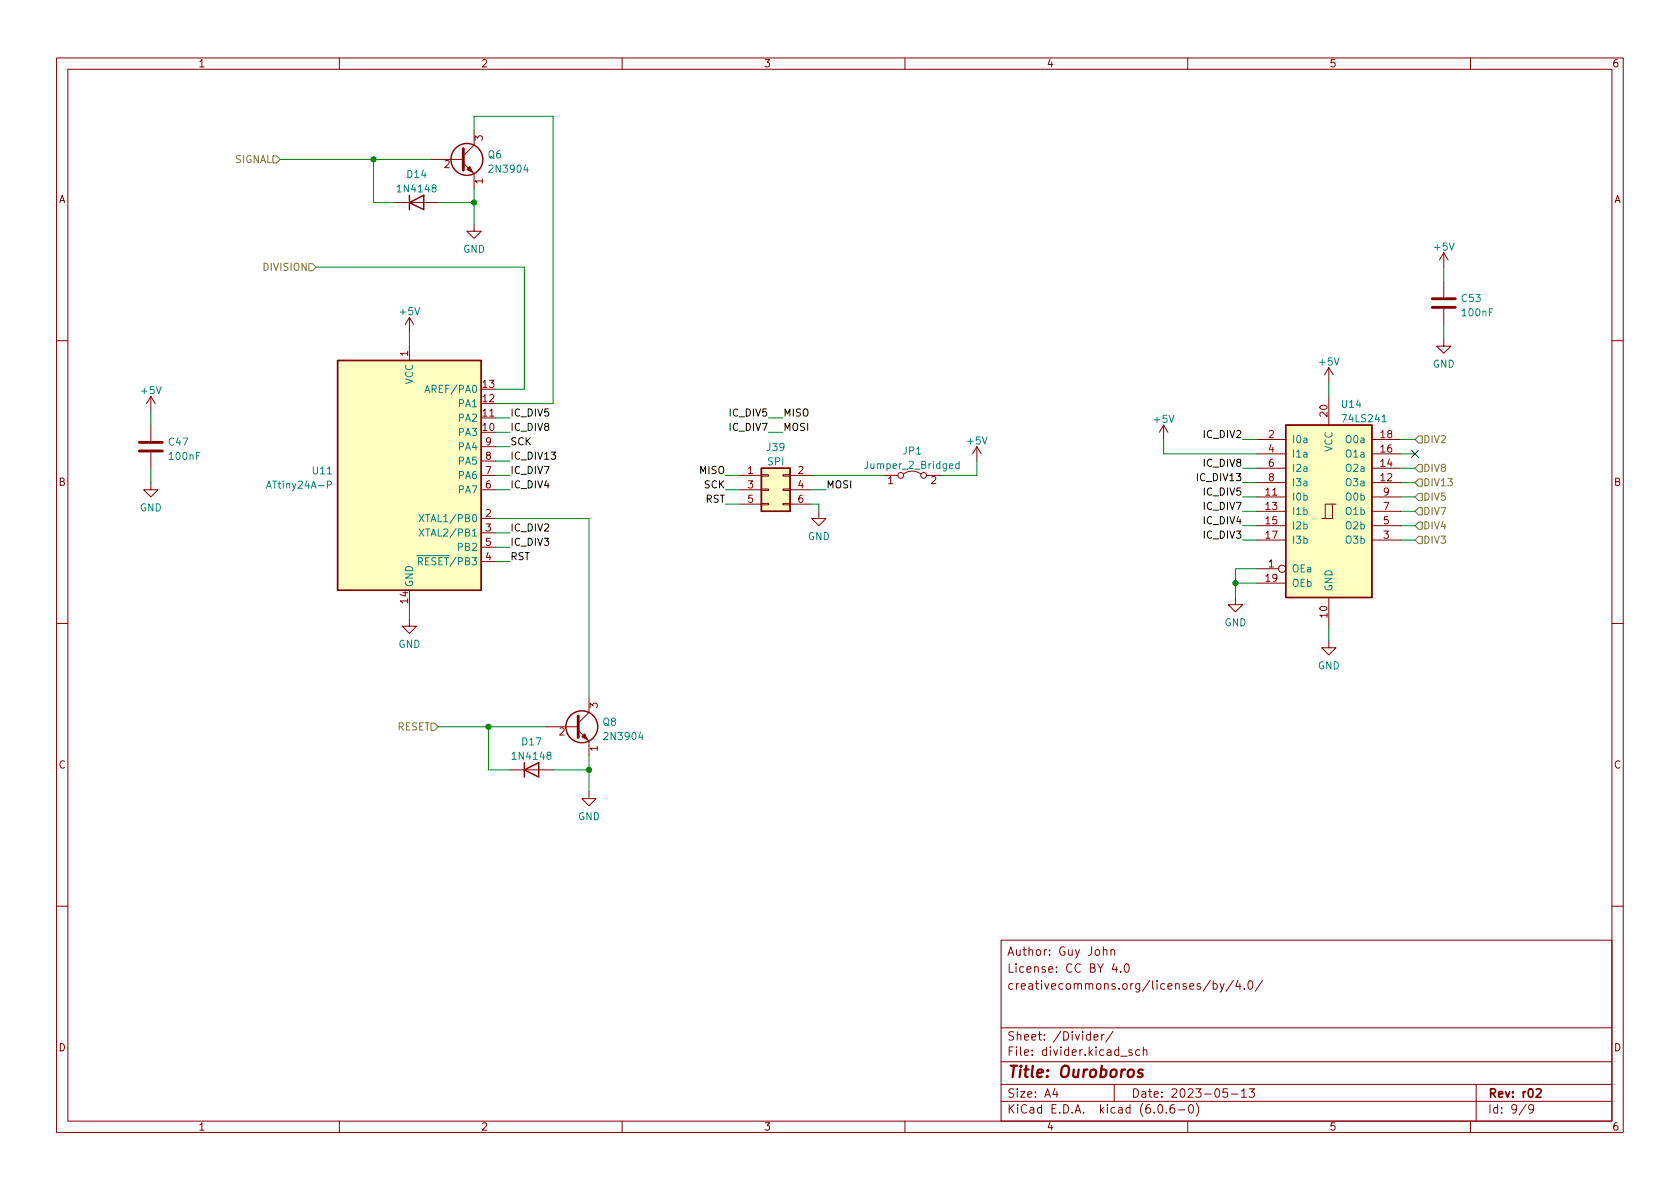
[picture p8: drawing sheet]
<svg xmlns="http://www.w3.org/2000/svg" width="297mm" height="210mm" viewBox="0 0 297 210" stroke-linecap="round" stroke-linejoin="round" font-family="sans-serif">
<g fill="none" stroke="#840000" stroke-width=".18">
<path d="M10 10.2h277v190.1h-277zM12 12.2h273v186.1h-273zM60 10.2v2M110 10.2v2M160 10.2v2M210 10.2v2M260 10.2v2M69.8 35.8h7.7M76.2 28.2h5.7M81.9 28.8l1.9 1.9v2.6M83.8 39.6v1.3h1.3l-1.3 1.3-1.3-1.3h1.3M83.8 23.1v2.5l-1.9 2"/>
<path d="M72.4 56.1l-.8 1.3M72.4 56.1v2.6M72.4 56.1l.8 1.3M255.3 59.9v1.3h1.2l-1.2 1.3-1.3-1.3h1.3M255.3 44.7v2.5M255.3 49.8v2.8M255.3 54.6v2.8M255.3 44.7l-.8 1.3M255.3 44.7l.7 1.3M10 60.2h2M26.7 70.1v2.5M26.7 75.2v2.8"/>
<path d="M26.7 70.1l-.8 1.3M26.7 70.1l.7 1.3M72.4 61.2v2.5M85.1 73.9h2.5M85.1 79h2.5M172.7 79l-.7 1.3M172.7 79v2.5M172.7 79l.8 1.3M205.7 75.2l-.7 1.2M205.7 75.2v2.5M205.7 75.2l.8 1.2M222.2 77.7h5.1"/>
<path d="M234.9 65l-.7 1.3M234.9 65v2.6M234.9 70.1v5.1M234.9 65l.8 1.3M242.6 77.7h5M285 60.2h2M26.7 85.3v1.3h1.2l-1.2 1.3-1.3-1.3h1.3M26.7 80v2.8M85.1 84.1h2.5M85.1 86.6h2.5M85.1 91.7h2.5M85.1 94.2h2.5"/>
<path d="M85.1 99.3h2.5M85.1 96.8h2.5M85.1 81.5h2.5M130.8 84.1h3.8M130.8 86.6h3.8M130.8 89.1h3.8M134.6 89h1.3v.3h-1.3zM134.6 86.5h1.3v.2h-1.3zM134.6 83.9h1.3v.3h-1.3zM138.4 89h1.3v.3h-1.3zM138.4 86.5h1.3v.2h-1.3zM138.4 83.9h1.3v.3h-1.3z"/>
<path d="M139.7 84.1h3.8M139.7 86.6h3.8M139.7 89.1h3.8M144.8 90.4v1.3h1.2l-1.2 1.3-1.3-1.3h1.3M156.2 84.1h2.5M159.8 83.8a2.54 2.54 0 0 1 3 0M163.8 84.1h2.6M222.2 87.9h5.1M222.2 85.3h5.1M222.2 90.4h5.1M222.2 82.8h5.1M222.2 93h5.1"/>
<path d="M222.2 80.3h5.1M222.2 95.5h5.1M235.6 89.1h-1.3v2.6M236.2 89.1h-.6v2.6h-1.9M242.6 87.9h5M242.6 85.3h5M242.6 90.4h5M242.6 82.8h5M242.6 93h5M242.6 80.3h5M242.6 95.5h5M10 110.2h2"/>
<path d="M72.4 109.5v1.2h1.3l-1.3 1.3-1.3-1.3h1.3M218.4 105.7v1.2h1.3l-1.3 1.3-1.2-1.3h1.2M222.2 100.6h3.9M222.2 103.1h5.1M234.9 113.3v1.2h1.3l-1.3 1.3-1.2-1.3h1.2M234.9 105.7v5M285 110.2h2M90.2 136.1h7.6M96.5 128.5h5.7M102.2 129.2l1.9 1.9v2.5M104.1 139.9v1.3h1.3l-1.3 1.3-1.2-1.3h1.2M104.1 123.4v2.6l-1.9 1.9"/>
<path d="M10 160.2h2M177 166.3h108v32h-108zM195.1 168.1l.2-.2 .3 .1 .1 .9M195.1 167.4v1.5M196.4 168.1l.2-.2 .4 .1 .1 .9M196.4 167.9v1M197 170.4l-.4 1h1M197.4 170.9v1M198.1 171.8v.1M198.9 170.6l.2-.2a.81 .81 0 0 1 .6 .7 .81 .81 0 0 1-.3 .8h-.1a.81 .81 0 0 1-.4-1.3zM214 173.4l-1.3 1.9M214.5 174l.4-.1 .3 .3v.4l-.1 .3h-.6"/>
<path d="M214.5 173.4v1.5M215.7 173.9l.4 1M216.4 173.9l-.5 1.4-.2 .1M218.1 173.4l-1.3 1.9M218.9 173.4l-.4 1h.9M219.2 173.9v1M220 174.8v.1M220.8 173.6l.2-.2a.81 .81 0 0 1 .6 .7 .81 .81 0 0 1-.3 .8h-.2a.81 .81 0 0 1-.3-1.3zM223.2 173.4l-1.3 1.9M285 160.2h2M60 198.3v2M110 198.3v2"/>
<path d="M160 198.3v2M177 194.8h108M177 191.8h108M177 187.8h108M177 181.8h108M186.5 192.5l-.4 1h1M186.9 193v1M193.4 183.4l.7-.1v-.3l-.5-.1-.2 .2 .1 .8h.6M194.8 182.9v1M195.2 182.9l-.3 .1-.1 .2M196.8 182.4l-1.3 1.9M197 191.8v3"/>
<path d="M198.1 186.8h1.2M200.1 185.7l-.3-.1-.2 .2v.3l.5 .1v.4h-.5M201.5 185.7l-.4-.1-.3 .3v.4l.1 .3h.6M202.1 185.8l.3-.2 .3 .1 .1 .9M202.1 185.1v1.5M204.9 195.4l.2-.1a.81 .81 0 0 1 .6 .7 .81 .81 0 0 1-.3 .8h-.2a.81 .81 0 0 1-.6-.6 .81 .81 0 0 1 .3-.8zM206.2 196.7v.1M207.6 195.3a.59 .59 0 0 0-.7 .7v.5l.1 .3h.4l.2-.1 .1-.5-.1-.2-.5-.1-.2 .3M208.4 196.3h1.1M210 198.3v2M210.4 195.4l.1-.1a.81 .81 0 0 1 .6 .7 .81 .81 0 0 1-.3 .8h-.2a.81 .81 0 0 1-.5-.6 .81 .81 0 0 1 .3-.8zM211.5 195.1a1.72 1.72 0 0 1 0 2.3"/>
<path d="M217 192.5h-.7l-.1 .7 .2-.1 .5 .1 .2 .2-.1 .5-.2 .1-.6-.1M217.7 193.5h1.2M219.5 193l.4-.5v1.5M219.5 194h.9M220.9 192.5h.9l-.5 .6 .4 .1v.7l-.2 .1h-.4l-.2-.1M260 198.3v2M261 191.8v6.5M269.9 195.3l-1.3 1.9M271.2 196l-.3 .3h-.3l-.3-.3 .1-.6 .5-.1 .2 .2a.99 .99 0 0 1-.4 1.3h-.3"/>
<circle cx="159.3" cy="84.1" r=".51"/>
<circle cx="163.3" cy="84.1" r=".51"/>
<circle cx="226.7" cy="100.6" r=".63"/>
</g>
<path d="M271.6 192.7l.6-.2 .2 .2 .1 .3-.9 1h.9" fill="none" stroke="#840000" stroke-width=".3"/>
<path d="M202 189.2a.49 .49 0 0 0-.7 .3v.2l.7 .2v.2l-.1 .3-.2 .1-.6-.1" fill="none" stroke="#840000" stroke-width=".4"/>
<path d="M81.9 26.3v3.8M253.2 54.4h4.1M253.2 52.8h4.1M24.6 79.8h4.1M24.6 78.2h4.1M102.2 126.6v3.8" fill="none" stroke="#840000" stroke-width=".51"/>
<path d="M75.1 69.4l.5-1.3 .4 1.3M244.4 74.6h.7M57.9 85.7h.6l.1-.2-.1-.3-.6-.1v1.2M74.1 91l.9 1.3M74.1 93.5l.9 1.3M75 91l-.9 1.3M75 93.5l-.9 1.3M169.6 82.1l-.4-.1-.2 .2 .1 .6h.5M169.6 81.6v1.2" fill="none" stroke="#008484" stroke-width=".18"/>
<g fill="#840000" stroke="#840000" stroke-width=".18">
<path d="M82.5 30l.6-.5 .5 1z"/>
<path d="M102.9 130.3l.5-.5 .5 1z"/>
</g>
<g fill="none" stroke="#840000" stroke-width=".25">
<path d="M72.4 35.8l2.5-1.3v2.6zM72.4 34.5v2.6M59.7 63.7h25.4v40.7h-25.4zM227.3 75.2h15.3v30.5h-15.3zM134.6 82.8h5.1v7.6h-5.1zM92.7 136.1l2.5-1.2v2.5zM92.7 134.9v2.5"/>
<circle cx="82.5" cy="28.2" r="2.82"/>
<circle cx="102.9" cy="128.5" r="2.82"/>
</g>
<g fill="#ffffc2" stroke="#ffffc2" stroke-width=".18">
<path d="M134.6 82.8h5.1v7.6h-5.1z"/>
<path d="M227.3 75.2h15.3v30.5h-15.3z"/>
<path d="M59.7 63.7h25.4v40.7h-25.4z"/>
</g>
<path d="M48.3 27.6h.6l.6 .6-.6 .6h-.6zM54.6 46.6h.6l.7 .6-.7 .7h-.6zM250.2 77.7l.6-.6h.7v1.3h-.7zM250.2 85.3l.6-.6h.7v1.3h-.7zM250.2 95.5l.6-.6h.7v1.2h-.7zM250.8 82.2h.7v1.2h-.7l-.6-.6zM250.8 92.3h.7v1.3h-.7l-.6-.6zM250.8 89.8h.7v1.3h-.7l-.6-.7zM250.8 87.2h.7v1.3h-.7l-.6-.6zM76.2 127.9h.6l.7 .6-.7 .7h-.6z" fill="none" stroke="#848400" stroke-width=".18"/>
<g fill="none" stroke="#008400" stroke-width=".18">
<path d="M49.5 28.2h26.7M66 28.2v7.6h3.8M77.5 35.8h6.3M83.8 23.1v-2.5h14v50.8h-10.2M83.8 33.3v6.3M55.9 47.2h36.8v21.6h-5.1M72.4 58.7v2.5M255.3 47.2v2.6M255.3 57.4v2.5M26.7 72.6v2.6M87.6 73.9h2.6M87.6 76.4h2.6"/>
<path d="M87.6 79h2.6M135.9 73.9h2.5M135.9 76.4h2.5M205.7 77.7v2.6h16.5M219.7 77.7h2.5M234.9 67.6v2.5M247.6 77.7h2.6M26.7 82.8v2.5M87.6 91.7h16.5v31.7M87.6 99.3h2.6M87.6 96.8h2.6M87.6 94.2h2.6"/>
<path d="M87.6 81.5h2.6M87.6 86.6h2.6M87.6 84.1h2.6M128.3 86.6h2.5M128.3 84.1h2.5M128.3 89.1h2.5M143.5 86.6h2.5M143.5 84.1h12.7M143.5 89.1h1.3v1.3M172.7 81.5v2.6h-6.3M219.7 85.3h2.5M219.7 82.8h2.5"/>
<path d="M219.7 90.4h2.5M219.7 95.5h2.5M219.7 87.9h2.5M219.7 93h2.5M247.6 85.3h2.6M247.6 80.3h2.6M247.6 82.8h2.6M247.6 90.4h2.6M247.6 95.5h2.6M247.6 87.9h2.6M247.6 93h2.6M72.4 106.9v2.6"/>
<path d="M218.4 103.1h3.8M222.2 100.6h-3.8v5.1M234.9 110.7v2.6M77.5 128.5h19M86.4 128.5v7.6h3.8M97.8 136.1h6.3M104.1 133.6v6.3"/>
</g>
<path d="M249.6 79.6l1.2 1.3M250.8 79.6l-1.2 1.3" fill="none" stroke="#000084" stroke-width=".18"/>
<g fill="#008400" stroke="#008400" stroke-width=".18">
<circle cx="83.8" cy="35.8" r=".46"/>
<circle cx="66" cy="28.2" r=".46"/>
<circle cx="86.4" cy="128.5" r=".46"/>
<circle cx="104.1" cy="136.1" r=".46"/>
<circle cx="218.4" cy="103.1" r=".46"/>
</g>
<text font-size="2.8" fill="#840000" x="178" y="190.6">Title: Ouroboros</text>
<g font-size="2.1" fill="#840000">
<text x="178" y="172">License: CC BY 4.0</text>
<text x="178" y="169">Author: Guy John</text>
<text x="178" y="175">creativecommons.org/licenses/by/4.0/</text>
<text x="178" y="184">Sheet: /Divider/</text>
<text x="178" y="186.7">File: divider.kicad_sch</text>
<text x="178" y="196.9">KiCad E.D.A. kicad (6.0.6-0)</text>
<text x="178" y="194.1">Size: A4</text>
<text x="200" y="194.1">Date: 2023-05-13</text>
<text x="263" y="194.1">Rev: r02</text>
<text x="263" y="196.9">Id: 9/9</text>
</g>
<g font-size="1.8" fill="#840000">
<text x="35" y="11.9">1</text>
<text x="85" y="11.9">2</text>
<text x="135" y="11.9">3</text>
<text x="185" y="11.9">4</text>
<text x="235" y="11.9">5</text>
<text x="285" y="11.9">6</text>
<text x="78.6" y="29.7">2</text>
<text x="85.3" y="24.9" transform="rotate(-90 85.3 24.9)">3</text>
<text x="10.3" y="35.9">A</text>
<text x="85.3" y="32.5" transform="rotate(-90 85.3 32.5)">1</text>
<text x="285.3" y="35.9">A</text>
<text x="72.1" y="63" transform="rotate(-90 72.1 63)">1</text>
<text x="85.4" y="71.1">12</text>
<text x="85.4" y="68.6">13</text>
<text x="85.4" y="76.2">10</text>
<text x="85.4" y="73.7">11</text>
<text x="224.3" y="77.5">2</text>
<text x="234.7" y="73.6" transform="rotate(-90 234.7 73.6)">20</text>
<text x="244.1" y="77.5">18</text>
<text x="85.9" y="83.8">7</text>
<text x="85.9" y="81.3">8</text>
<text x="85.9" y="78.7">9</text>
<text x="132.2" y="83.8">1</text>
<text x="141.1" y="83.8">2</text>
<text x="224.3" y="80">4</text>
<text x="224.3" y="82.5">6</text>
<text x="244.1" y="82.5">14</text>
<text x="244.1" y="80">16</text>
<text x="10.3" y="85.9">B</text>
<text x="85.9" y="86.4">6</text>
<text x="132.2" y="86.4">3</text>
<text x="132.2" y="88.9">5</text>
<text x="141.1" y="86.4">4</text>
<text x="141.1" y="88.9">6</text>
<text x="157" y="85.6">1</text>
<text x="164.6" y="85.6">2</text>
<text x="223.8" y="87.6">11</text>
<text x="224.3" y="85.1">8</text>
<text x="244.1" y="85.1">12</text>
<text x="244.6" y="87.6">9</text>
<text x="285.3" y="85.9">B</text>
<text x="85.9" y="91.4">2</text>
<text x="85.9" y="94">3</text>
<text x="223.8" y="90.2">13</text>
<text x="223.8" y="92.7">15</text>
<text x="223.8" y="95.2">17</text>
<text x="244.6" y="95.2">3</text>
<text x="244.6" y="92.7">5</text>
<text x="244.6" y="90.2">7</text>
<text x="85.9" y="99.1">4</text>
<text x="85.9" y="96.5">5</text>
<text x="224.3" y="100.3">1</text>
<text x="72.1" y="106.6" transform="rotate(-90 72.1 106.6)">14</text>
<text x="223.8" y="102.9">19</text>
<text x="234.7" y="109.2" transform="rotate(-90 234.7 109.2)">10</text>
<text x="105.7" y="125.2" transform="rotate(-90 105.7 125.2)">3</text>
<text x="98.9" y="130">2</text>
<text x="10.3" y="135.9">C</text>
<text x="105.7" y="132.8" transform="rotate(-90 105.7 132.8)">1</text>
<text x="285.3" y="135.9">C</text>
<text x="10.3" y="185.9">D</text>
<text x="285.3" y="185.9">D</text>
<text x="35" y="199.9">1</text>
<text x="85" y="199.9">2</text>
<text x="135" y="199.9">3</text>
<text x="185" y="199.9">4</text>
<text x="235" y="199.9">5</text>
<text x="285" y="199.9">6</text>
</g>
<g font-size="1.8" fill="#848400">
<text x="41.5" y="28.8">SIGNAL</text>
<text x="46.7" y="47.9">DIVISION</text>
<text x="251.6" y="83.4">DIV8</text>
<text x="251.6" y="78.4">DIV2</text>
<text x="251.6" y="86">DIV13</text>
<text x="251.6" y="88.5">DIV5</text>
<text x="251.6" y="93.6">DIV4</text>
<text x="251.6" y="91.1">DIV7</text>
<text x="251.6" y="96.1">DIV3</text>
<text x="70.2" y="129.2">RESET</text>
</g>
<g font-size="1.8" fill="#008484">
<text x="86.3" y="28">Q6</text>
<text x="70.6" y="34">1N4148</text>
<text x="72" y="31.5">D14</text>
<text x="86.8" y="30.5">2N3904</text>
<text x="81.9" y="44.7">GND</text>
<text x="253.7" y="44.3">+5V</text>
<text x="258.5" y="53.4">C53</text>
<text x="70.8" y="55.7">+5V</text>
<text x="258.6" y="55.9">100nF</text>
<text x="233.4" y="64.6">+5V</text>
<text x="253.3" y="65">GND</text>
<text x="25.1" y="69.7">+5V</text>
<text x="73" y="68" transform="rotate(-90 73 68)">VCC</text>
<text x="75.8" y="69.5">AREF/PA0</text>
<text x="81.1" y="77.1">PA3</text>
<text x="81.1" y="74.5">PA2</text>
<text x="81.1" y="72">PA1</text>
<text x="204.1" y="74.8">+5V</text>
<text x="237.3" y="72.1">U14</text>
<text x="237.6" y="74.7">74LS241</text>
<text x="29.9" y="78.8">C47</text>
<text x="30" y="81.3">100nF</text>
<text x="55.4" y="83.9">U11</text>
<text x="81.1" y="82.2">PA5</text>
<text x="81.1" y="79.6">PA4</text>
<text x="135.7" y="79.7">J39</text>
<text x="135.7" y="82.3">SPI</text>
<text x="153.3" y="82.9">Jumper_2_Bridged</text>
<text x="159.7" y="80.4">JP1</text>
<text x="171.1" y="78.6">+5V</text>
<text x="228.3" y="78.4">I0a</text>
<text x="228.3" y="80.9">I1a</text>
<text x="228.3" y="83.4">I2a</text>
<text x="235.6" y="79.9" transform="rotate(-90 235.6 79.9)">VCC</text>
<text x="238.2" y="83.4">O2a</text>
<text x="238.2" y="80.9">O1a</text>
<text x="238.2" y="78.4">O0a</text>
<text x="47.7" y="86.4">ATtiny24A-P</text>
<text x="81.1" y="87.2">PA7</text>
<text x="81.1" y="84.7">PA6</text>
<text x="228.3" y="88.5">I0b</text>
<text x="228.3" y="86">I3a</text>
<text x="238.1" y="88.5">O0b</text>
<text x="238.2" y="86">O3a</text>
<text x="24.7" y="90.4">GND</text>
<text x="75" y="92.3">XTAL1/PB0</text>
<text x="75" y="94.9">XTAL2/PB1</text>
<text x="142.8" y="95.5">GND</text>
<text x="228.3" y="91.1">I1b</text>
<text x="228.3" y="93.6">I2b</text>
<text x="238.1" y="93.6">O2b</text>
<text x="238.1" y="91.1">O1b</text>
<text x="73.4" y="99.9">~{RESET}/PB3</text>
<text x="81.1" y="97.4">PB2</text>
<text x="228.3" y="101.2">OEa</text>
<text x="228.3" y="96.1">I3b</text>
<text x="238.1" y="96.1">O3b</text>
<text x="73" y="103.9" transform="rotate(-90 73 103.9)">GND</text>
<text x="228.3" y="103.8">OEb</text>
<text x="235.6" y="104.6" transform="rotate(-90 235.6 104.6)">GND</text>
<text x="216.5" y="110.7">GND</text>
<text x="70.4" y="114.5">GND</text>
<text x="233" y="118.4">GND</text>
<text x="92.4" y="131.8">D17</text>
<text x="106.6" y="128.3">Q8</text>
<text x="107.1" y="130.9">2N3904</text>
<text x="90.9" y="134.3">1N4148</text>
<text x="102.2" y="145">GND</text>
</g>
<g font-size="1.8">
<text x="90.2" y="73.6">IC_DIV5</text>
<text x="90.2" y="76.2">IC_DIV8</text>
<text x="129.2" y="76.2">IC_DIV7</text>
<text x="129.2" y="73.6">IC_DIV5</text>
<text x="138.4" y="73.6">MISO</text>
<text x="138.4" y="76.2">MOSI</text>
<text x="213" y="77.5">IC_DIV2</text>
<text x="90.2" y="83.8">IC_DIV7</text>
<text x="90.2" y="81.3">IC_DIV13</text>
<text x="90.2" y="78.7">SCK</text>
<text x="123.7" y="83.8">MISO</text>
<text x="213" y="82.5">IC_DIV8</text>
<text x="90.2" y="86.3">IC_DIV4</text>
<text x="124.5" y="86.3">SCK</text>
<text x="124.7" y="88.9">RST</text>
<text x="146" y="86.3">MOSI</text>
<text x="212" y="85.1">IC_DIV13</text>
<text x="213" y="87.6">IC_DIV5</text>
<text x="90.2" y="94">IC_DIV2</text>
<text x="213" y="95.2">IC_DIV3</text>
<text x="213" y="92.7">IC_DIV4</text>
<text x="213" y="90.2">IC_DIV7</text>
<text x="90.2" y="96.5">IC_DIV3</text>
<text x="90.2" y="99">RST</text>
</g>
</svg>
